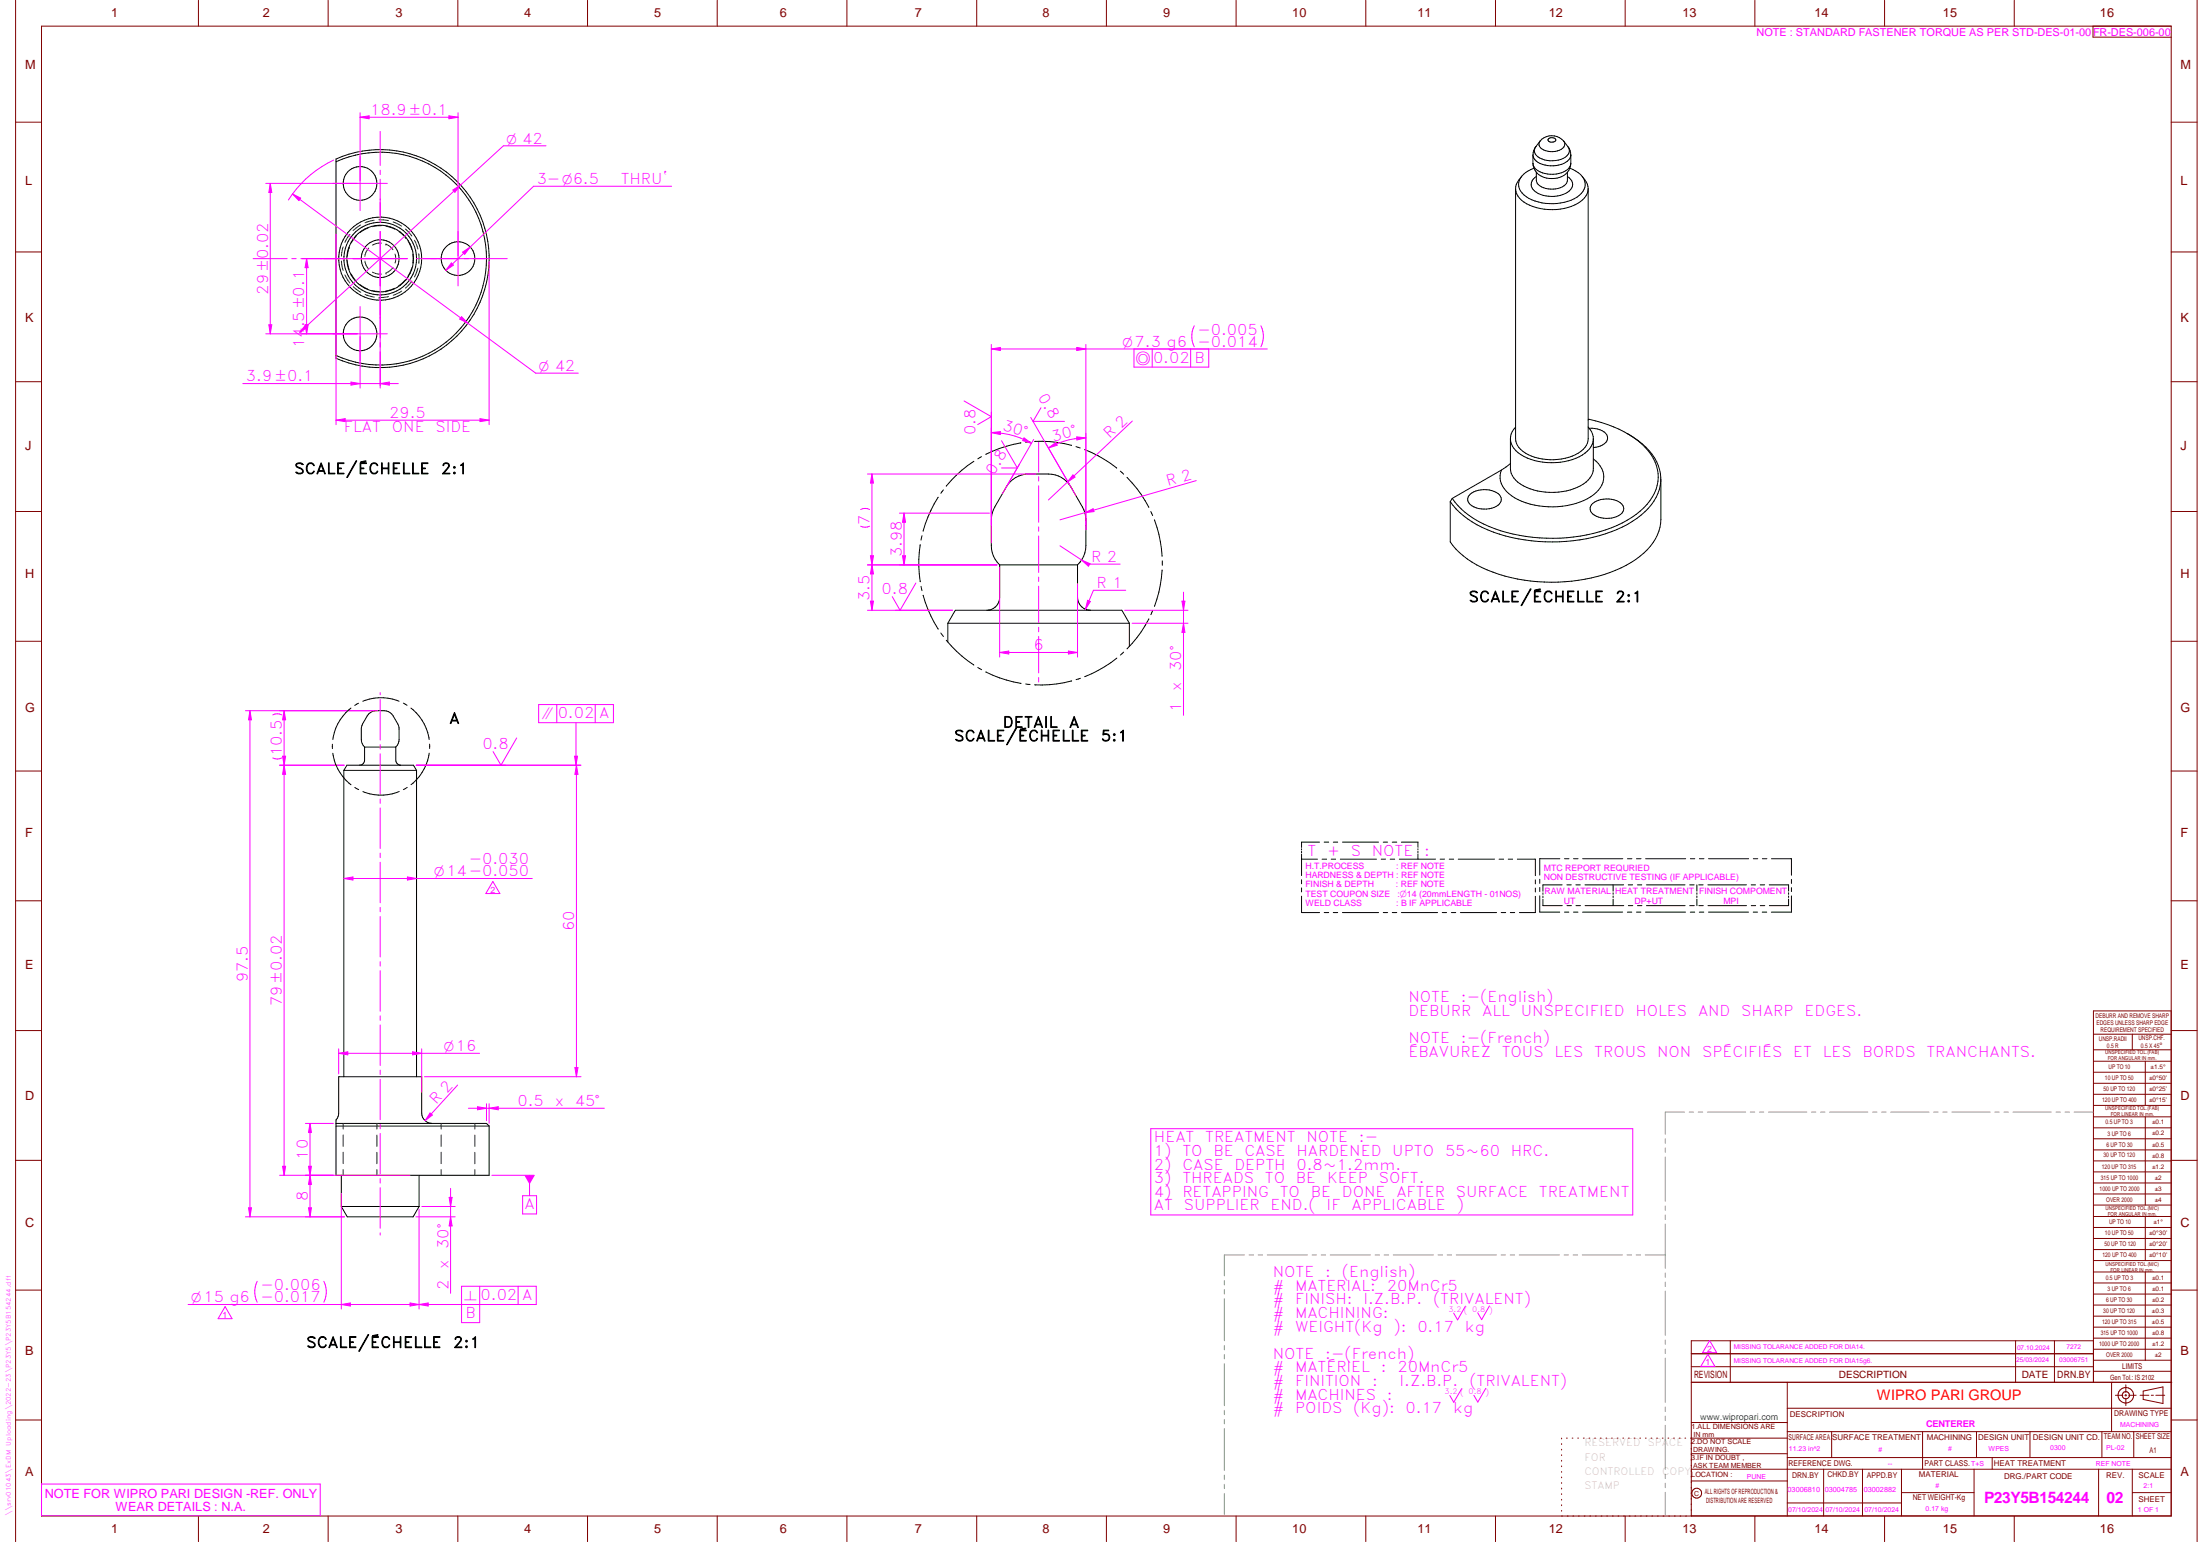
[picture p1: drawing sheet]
<svg xmlns="http://www.w3.org/2000/svg" width="848mm" height="594mm" viewBox="0 0 848 594" stroke-linecap="round" stroke-linejoin="round" font-family="sans-serif">
<g fill="none" stroke="#800000" stroke-width=".39">
<path d="M6 .1v593.9M16 10.1h821v574h-821zM76.5 .1v10M126.5 .1v10M176.5 .1v10M226.5 .1v10M276.5 .1v10M326.5 .1v10M376.5 .1v10M426.5 .1v10M476.5 .1v10M526.5 .1v10"/>
<path d="M576.5 .1v10M626.5 .1v10M676.5 .1v10M726.5 .1v10M776.5 .1v10M806.8 10.1v4.2l30.2 .1M847 .1v593.9M6 47.1h10M837 47.1h10M6 97.1h10M837 97.1h10M6 147.1h10"/>
<path d="M837 147.1h10M6 197.1h10M837 197.1h10M6 247.1h10M837 247.1h10M6 297.1h10M837 297.1h10M6 347h10M837 347h10M6 397h10M807 398.4h30M822 398.4v6.1"/>
<path d="M837 397h10M837 389.5h-30v143.1M807 404.5h30M807 408.9h30M807 413.1h30M807 417.4h30M827 408.9v17M807 421.6h30M807 425.9h30M807 430.3h30M807 434.5h30M807 438.7h30"/>
<path d="M827 430.3v34M6 447h10M807 443h30M807 447.3h30M807 451.5h30M807 455.8h30M807 460h30M837 447h10M807 464.3h30M807 468.7h30M807 472.9h30M807 477.1h30"/>
<path d="M827 468.7v16.9M6 497h10M807 481.4h30M807 485.6h30M807 490.1h30M807 494.3h30M807 498.6h30M827 490.1v33.9M837 497h10M667 516.6v16M777 516.6v16M792 516.6v16"/>
<path d="M807 502.8h30M807 507.1h30M807 511.3h30M807 515.5h30M807 519.8h30M807 516.6h-155v67.5M652 532.6h185.2M652 521.5h155M652 526.5h155M689 532.6v51.4M807 524h30M807 528.3h30"/>
<path d="M814 532.6v19M815.5 537.5h2.8M819.1 537.5h.7M819.5 533.5v2.9M819.5 537.2v.7M819.5 538.7v2.8M820.6 537.5h2.9M825 537.5h3.4M826.2 535.9l7.6-1.6v6.4l-7.6-1.5zM829.3 537.5h.8M831 537.5h3.5M6 547.1h10"/>
<path d="M602 554.1v.3M602 556.2v.3M602 558.3v.3M603.8 554.1h.4M606 554.1h.3M608.2 554.1h.3M610.4 554.1h.3M612.6 554.1h.3M614.7 554.1h.3M616.9 554.1h.3M619.1 554.1h.3M621.2 554.1h.3"/>
<path d="M623.4 554.1h.3M625.6 554.1h.3M627.8 554.1h.3M629.9 554.1h.4M632.1 554.1h.3M634.3 554.1h.3M636.5 554.1h.3M638.6 554.1h.3M640.8 554.1h.3M643 554.1h.3M645.2 554.1h.3M647.3 554.1h.4"/>
<path d="M649.5 554.1h.3M652 548h37M689 542.5h148M689 551.6h148M689 554.1h-37.3M706.1 551.6v10M741.1 551.6v14.4M761.9 551.6v10M782.5 551.6v10M810.3 551.6v10M822.5 551.6v10M837 547.1h10"/>
<path d="M602 560.5v.3M602 562.6v.3M602 564.8v.3M602 566.9v.3M602 569v.3M602 571.2v.3M602 573.3v.4M602 575.5v.3M602 577.6v.3M602 579.8v.3M652 570.6h37M652 560.1h37"/>
<path d="M689 561.6h148M689 579h44M703 566v18M718 566v18M733 575.1h28M733 566v18M761 566v18M768 561.6v4.4M809 566v18M822 566v18M822 575.1h15M837 566h-185"/>
<path d="M76.5 584.1v9.9M126.5 584.1v9.9M176.5 584.1v9.9M226.5 584.1v9.9M276.5 584.1v9.9M326.5 584.1v9.9M376.5 584.1v9.9M426.5 584.1v9.9M476.5 584.1v9.9M526.5 584.1v9.9M576.5 584.1v9.9M602 581.9v.3"/>
<path d="M626.5 584.1v9.9M652 584h185M676.5 584.1v9.9M726.5 584.1v9.9M776.5 584.1v9.9"/>
<circle cx="819.5" cy="537.5" r="2.99"/>
<circle cx="819.5" cy="537.5" r="1.39"/>
<circle cx="654.1" cy="575.3" r="1.9"/>
</g>
<g fill="none" stroke="#f0f" stroke-width=".39">
<path d="M146.6 50.6v13.2M128.3 70.7h21M138.8 60.2v21M146.6 65.6v1.7M146.6 69v15.4M97.6 99.7h13.1M112.5 99.7h1.7M131.3 99.7h-15.3M131.7 99.7h.8M136.1 99.7h21M146.6 84.8v.8M146.6 89.2v21"/>
<path d="M160.6 99.7h.8M161.8 99.7h33.7M176.6 89.2v21M138.8 118.1v21M146.6 113.6v.9M146.6 114.9v15.3M128.3 128.6h21M146.6 132v1.7M146.6 135.5v13.1M146.6 266.8v.9M146.6 269.5v15.6M146.6 286.9v1.7"/>
<path d="M146.6 290.4v15.6M146.6 307.8v1.7M146.6 311.3v15.6M146.6 328.7v1.7M146.6 332.2v15.6M146.6 349.6v1.7M146.6 353.1v15.6M146.6 370.5v1.7M146.6 374v15.6M146.6 391.4v1.7M146.6 394.9v15.6M146.6 412.3v1.7"/>
<path d="M146.6 415.8v15.6M146.6 433.2v1.7M146.6 436.7v15.6M443.6 434.8h185.8v33.3h-185.8zM131.6 459.9v44.4M146.6 454.1v1.7M146.6 457.6v15.6M146.6 475v.8M161.5 465.9v38.4M99.1 493.6a9 9 0 0 0 0 8.1M124.8 493.6a9 9 0 0 1 0 8.1M158.1 502l3.4 .6-3.4 .6z"/>
<path d="M564.9 503.2l-3 5.3-1.5-2.6M574.2 503.1l-3 5.3-1.6-2.6M659 516.5l2.8 4.6h-5.5zM563.5 535l-3.1 5.3-1.5-2.7M572.7 534.9l-3 5.3-1.5-2.7M658.4 521.8l2.7 4.6h-5.4zM16 571.8h107.4v12.2h-107.4z"/>
</g>
<g fill="none" stroke="#949494" stroke-width=".39">
<path d="M641.9 438.7v1.8M649.4 428.5h-7.5v8.5M651.2 428.5h1.7M654.6 428.5h1.8M658.2 428.5h14.7M674.7 428.5h1.7M678.2 428.5h1.7M681.7 428.5h14.8M698.3 428.5h1.7M701.8 428.5h1.7M705.3 428.5h14.7M721.9 428.5h1.7"/>
<path d="M725.3 428.5h1.8M728.9 428.5h14.7M745.4 428.5h1.7M748.9 428.5h1.7M752.4 428.5h14.8M769 428.5h1.7M772.5 428.5h1.7M776 428.5h14.7M792.6 428.5h1.7M796 428.5h1.8M799.5 428.5h7.4M641.9 442.3v1.6"/>
<path d="M641.9 445.8v17M641.9 464.6v1.7M641.9 468.1v1.7M641.9 471.6v17.1M472 493.4v1.6M472 496.8v1.8M479.7 483.5h-7.7v8M481.5 483.5h1.7M485 483.5h1.7M488.5 483.5h15.5M505.8 483.5h1.7M509.3 483.5h1.7"/>
<path d="M512.8 483.5h15.5M530.1 483.5h1.7M533.6 483.5h1.7M537.1 483.5h15.5M554.4 483.5h1.7M557.9 483.5h1.7M561.4 483.5h15.5M578.7 483.5h1.6M582.2 483.5h1.7M585.6 483.5h15.5M603 483.5h1.6M606.4 483.5h1.8"/>
<path d="M609.9 483.5h15.5M627.2 483.5h1.7M630.7 483.5h1.7M634.2 483.5h7.7M641.9 490.4v1.7M641.9 493.9v1.7M641.9 497.4v17.1M472 500.3v16.3M472 518.3v1.8M641.9 516.3v1.6M641.9 519.8v1.7M472 521.8v1.7"/>
<path d="M472 525.4v16.2M641.9 523.2v17.1M472 543.3v1.7M472 546.9v1.7M472 550.3v16.2M641.9 542.1v1.7M641.9 545.6v1.7M641.9 549.1v17M472 568.3v1.8M472 571.8v1.7M472 575.4v8.1M641.9 567.9v1.7"/>
<path d="M641.9 571.4v1.8M641.9 574.9v8.6"/>
</g>
<g fill="none" stroke="#000" stroke-width=".39">
<path d="M590.9 59.7v3.2M592.1 56.4a4.6 4.6 0 0 0-1.1 3.3M593.7 54.4a6 6 0 0 1 9.1 0M597 53.4a1.72 1.72 0 0 1 2.7 .7 1.81 1.81 0 0 1-3-.2zM602.8 54.4l1.6 2.1M602.8 54.4a2.26 2.26 0 0 1-1.6 3.5 6.8 6.8 0 0 1-7.7-1.4 1.84 1.84 0 0 1 .2-2.1l-1.6 2.1M604.4 56.4a4.6 4.6 0 0 1 1.1 3.3M604.4 56.5a2.95 2.95 0 0 1-1.8 4.5 9.3 9.3 0 0 1-10.8-1.7 2.44 2.44 0 0 1 .3-2.8M605.5 59.7v3.2M605.5 59.7h.1M605.5 59.7a5 5 0 0 1-4.6 3.9 10.1 10.1 0 0 1-9.2-2.1l-.8-1.8M129.5 62.3a41 41 0 0 1 58 37.3 41 41 0 0 1-58 37.3"/>
<path d="M129.5 61.3a42 42 0 0 1 59.1 38.4 42 42 0 0 1-59.1 38.3zM584.2 72.7v96.3a7.3 7.3 0 0 0 5 6.2 21.3 21.3 0 0 0 20.2-1.3l.8-.7a5.8 5.8 0 0 0 2-4.2v-96.3M586.5 68a5.9 5.9 0 0 0-1.8 6.7 13 13 0 0 0 10.6 5.9 18.4 18.4 0 0 0 15.6-4.4 5.4 5.4 0 0 0 1.3-3.5M590.9 62.9a5 5 0 0 0 4.7 3.9 10.1 10.1 0 0 0 9.2-2l.7-1.9M591 62.9a6.8 6.8 0 0 0 8.2 5.8l2.8-.7M591.3 64.8a7.9 7.9 0 0 0-5.9 6.2 7.7 7.7 0 0 0 6.3 6.4 19.3 19.3 0 0 0 17.1-2.1 5.1 5.1 0 0 0-.4-8.8l-3.2-1.7M592.2 66.3v3.1a4.5 4.5 0 0 0 4.6 3.4 6.7 6.7 0 0 0 7.3-2.8l.1-3.7M592.2 68a3.3 3.3 0 0 0-1.9 3 3.3 3.3 0 0 0 1.9 3 11.4 11.4 0 0 0 13.3-1 3.2 3.2 0 0 0-1.3-5M605.5 62.9a5.7 5.7 0 0 1-3.5 5.1M610 68a7.3 7.3 0 0 1 2.2 4.7M582.3 178.6l-3.5 2.5M584.2 164.5a6.7 6.7 0 0 0-1.9 4.5"/>
<path d="M612.2 161.8l.4-.3a40.5 40.5 0 0 1 22.7 12.2 15.1 15.1 0 0 1-.4 20.6 41.5 41.5 0 0 1-23.2 11.8 64.9 64.9 0 0 1-41.8-5.2l-5.1-3.5-2.8-2.6-2.2-2.8M612.2 164.5a6.2 6.2 0 0 1-1.2 10 23.9 23.9 0 0 1-25.7 0 7.1 7.1 0 0 1-3-5.5M612.6 165a7.4 7.4 0 0 1 6.8 2.5 3.1 3.1 0 0 1-2.3 4.3l-2.9 .6M614.2 169v11.5a8.5 8.5 0 0 1-6.2 7.2 24.2 24.2 0 0 1-22.9-1.9l-.9-.8a6.7 6.7 0 0 1-1.9-4.5v-11.5M614.2 176.8a8 8 0 0 1 .1 13.8 30.1 30.1 0 0 1-31.6 .4 8.2 8.2 0 0 1-3.9-9.9M627.2 167a23 23 0 0 1 12.9 15.5l.1 17.6a19.4 19.4 0 0 1-9.6 15.5 61.6 61.6 0 0 1-40.5 8.3 51.9 51.9 0 0 1-26-9.7 22.4 22.4 0 0 1-5-5.4v-15.5M559.8 192l-.7 1.3M566.8 190.4a9.4 9.4 0 0 1 11.2 .2 2.78 2.78 0 0 1-1.3 4.5 9.3 9.3 0 0 1-10.4-1.3 2.45 2.45 0 0 1 .5-3.4zM578.8 181.1l-19 10.9M614 194a9.4 9.4 0 0 1 11.2 .2 2.74 2.74 0 0 1-1.2 4.5 9.3 9.3 0 0 1-10.5-1.3 2.5 2.5 0 0 1 .5-3.4zM640.2 185.5a19.8 19.8 0 0 1-9.2 14.2 58.4 58.4 0 0 1-35.2 9 54.5 54.5 0 0 1-31.7-10l-2.8-2.6-2.2-2.8M132.5 296.8h28.1"/>
<path d="M132.5 296.8v118M132.5 296.8l1.2-2h25.7l1.2 2M140.5 287.8v5a1.97 1.97 0 0 1-1.9 2M140.5 287.8h12.1M152.6 287.8v5a1.97 1.97 0 0 0 2 2M152.6 287.8a4.2 4.2 0 0 0 1.2-2.9v-4.7a14.2 14.2 0 0 0-2.8-5.1 4 4 0 0 0-2.9-1.3 6.5 6.5 0 0 0-6 1.3 11.5 11.5 0 0 0-2.7 10.6l1.1 2.1M160.6 296.8v118M129.5 432.8h58l1.1 1M129.5 433.8h59.1M166.5 432.8a4 4 0 0 1-3.9-4v-14h-32v14l-.3 1.4-.8 1.3v21.3h59.1v-19M131.6 452.8v12M161.5 452.8v12"/>
<path d="M131.6 464.8h29.9M131.6 464.8l2.3 4h25.4l2.2-4"/>
<circle cx="138.8" cy="70.7" r="6.5"/>
<circle cx="146.5" cy="99.6" r="12.8"/>
<circle cx="146.5" cy="99.7" r="7.3"/>
<circle cx="146.6" cy="99.6" r="14"/>
<circle cx="146.6" cy="99.6" r="16"/>
<circle cx="176.6" cy="99.7" r="6.5"/>
<circle cx="138.8" cy="128.6" r="6.5"/>
</g>
<g fill="none" stroke="#008000" stroke-width=".39">
<path d="M132.3 95.1l-.7 3.6M134.6 95.3l-.7 3.4M134.6 95.3h.1M134.9 90.3l-1.9 3.1M137.5 90.8l-2.1 2.8M139 86.7l-2.9 2.2M141.9 87.9l-3.1 1.7M142.2 95.6l-1.1 1.6-.5 1.6M144.2 84.8l-3.5 1.1M146.1 84.7l3.6 .3M147 93.7l-2.2 .2-1.2 .5M147 87l-3.4 .3"/>
<path d="M148.8 94.1h.1M148.8 94.1l1.7 1 1 1.1M148.8 87.2l3.3 1.1M151.6 85.5l3.2 1.6M152.3 97.9a5.2 5.2 0 0 1 0 3.4M153.7 89.2l2.6 2.3M156.3 88.3l2.5 2.6M156.3 91.5h.1M157.4 93l1.4 3.2M159.1 98v3.3M159.8 92.5l1.3 3.4M161.4 97.8l.1 3.6"/>
<path d="M131.6 100.6l.7 3.6M133 105.9l1.9 3.2M133.9 100.5l.7 3.4M135.3 105.5l2.1 2.9M136.1 110.4l3 2.2M138.7 109.6l3 1.8M140.7 100.6l.4 1.5 1.1 1.6M140.8 113.5l3.5 1M143.5 111.9l3.4 .4M143.6 104.9l1.2 .5 2.2 .2M146.2 114.6h.1M148.8 112.1h.1"/>
<path d="M148.8 105.2h.1M149.8 114.3l-3.6 .3M151.5 103l-1 1.1-1.7 1.1M152.1 111l-3.3 1.1M154.9 112.1l-3.3 1.6M156.3 107.8l-2.6 2.3M158.8 103.1l-1.5 3.2M158.8 108.3l-2.5 2.7M161.1 103.3l-1.3 3.4M132.3 432.8v2.2M132.3 437.3v4.4M145.3 432.8v2.2"/>
<path d="M145.3 437.3v4.4M170.1 432.8v2.2M170.1 437.3v4.4M183 432.8v2.2M183 437.3v4.4M132.3 443.9v4.4M132.3 450.6v2.2M145.3 443.9v4.5M145.3 450.6v2.2M170.1 443.9v4.4M170.1 450.6v2.2M183 443.9v4.5"/>
<path d="M183 450.6v2.2"/>
</g>
<path d="M158.1 502l3.4 .6-3.4 .6z" fill="#f0f"/>
<path d="M131.6 502.6l3.4-.6v1.2z" fill="none" stroke="#f0f" stroke-width=".39"/>
<path d="M131.6 502.6l3.4-.6v1.2z" fill="#f0f"/>
<path d="M117.7 452.8h10.8M117.7 468.8h15.1M118.9 465.3h1.2l-.6 3.5zM72.5 502.6h89" fill="none" stroke="#f0f" stroke-width=".39"/>
<path d="M118.9 465.3h1.2l-.6 3.5z" fill="#f0f"/>
<path d="M119.5 452.8l.6 3.5h-1.2z" fill="none" stroke="#f0f" stroke-width=".39"/>
<path d="M119.5 452.8l.6 3.5h-1.2z" fill="#f0f"/>
<path d="M117.7 432.8h10.8M119.5 432.8l.6 3.5h-1.2zM117.7 452.8h40.3M119.5 452.8v16" fill="none" stroke="#f0f" stroke-width=".39"/>
<path d="M119.5 432.8l.6 3.5h-1.2z" fill="#f0f"/>
<path d="M118.9 449.3h1.2l-.6 3.5z" fill="none" stroke="#f0f" stroke-width=".39"/>
<path d="M118.9 449.3h1.2l-.6 3.5z" fill="#f0f"/>
<path d="M107.8 294.8h24.9M119.5 432.8v20M107.8 452.8h20.7M108.9 449.3h1.2l-.6 3.5z" fill="none" stroke="#f0f" stroke-width=".39"/>
<path d="M108.9 449.3h1.2l-.6 3.5z" fill="#f0f"/>
<path d="M109.5 294.8l.6 3.5h-1.2z" fill="none" stroke="#f0f" stroke-width=".39"/>
<path d="M109.5 294.8l.6 3.5h-1.2z" fill="#f0f"/>
<path d="M107.8 273.8h37.7M108.6 275.4a3.8 3.8 0 0 0-3.4 0M107.8 294.8h24.9M108.6 292a3.8 3.8 0 0 1-3.4 0M108.9 291.3h1.2l-.6 3.5zM109.5 294.8v158" fill="none" stroke="#f0f" stroke-width=".39"/>
<path d="M108.9 291.3h1.2l-.6 3.5z" fill="#f0f"/>
<path d="M109.5 273.8l.6 3.5h-1.2z" fill="none" stroke="#f0f" stroke-width=".39"/>
<path d="M109.5 273.8l.6 3.5h-1.2z" fill="#f0f"/>
<path d="M94.6 273.8h49.4M96.4 273.8l.5 3.5h-1.1zM109.5 273.8v21M94.6 468.8h38.2" fill="none" stroke="#f0f" stroke-width=".39"/>
<path d="M96.4 273.8l.5 3.5h-1.1z" fill="#f0f"/>
<path d="M95.8 465.3h1.1l-.5 3.5z" fill="none" stroke="#f0f" stroke-width=".39"/>
<path d="M95.8 465.3h1.1l-.5 3.5z" fill="#f0f"/>
<path d="M96.4 273.8v195M204.1 452.8v7.9" fill="none" stroke="#f0f" stroke-width=".39"/>
<path d="M202.1 452.8h4.1l-2.1 3.5z" fill="#f0f"/>
<path d="M176.4 418l-12.5 13.8M165.8 428.8l.9 .8-2.8 2.2zM189.6 452.8h16.3M201.5 460.7h5.3v7h-5.3z" fill="none" stroke="#f0f" stroke-width=".39"/>
<path d="M165.8 428.8l.9 .8-2.8 2.2z" fill="#f0f"/>
<path d="M160.4 294.8h63.6M163.6 414.8h60.4M221.6 411.3h1.2l-.6 3.5z" fill="none" stroke="#f0f" stroke-width=".39"/>
<path d="M221.6 411.3h1.2l-.6 3.5z" fill="#f0f"/>
<path d="M222.2 294.8l.6 3.5h-1.2z" fill="none" stroke="#f0f" stroke-width=".39"/>
<path d="M222.2 294.8l.6 3.5h-1.2z" fill="#f0f"/>
<path d="M222.2 294.8v120M157.1 337.9l3.5 .6-3.5 .5z" fill="none" stroke="#f0f" stroke-width=".39"/>
<path d="M157.1 337.9l3.5 .6-3.5 .5z" fill="#f0f"/>
<path d="M132.5 338.5l3.6-.6v1.1z" fill="none" stroke="#f0f" stroke-width=".39"/>
<path d="M132.5 338.5l3.6-.6v1.1z" fill="#f0f"/>
<path d="M132.5 338.5h72.7M161.5 502.6h16.4" fill="none" stroke="#f0f" stroke-width=".39"/>
<path d="M161.5 502.6l3.6-.6v1.2z" fill="#f0f"/>
<g fill="none" stroke="#f0f" stroke-width=".39">
<path d="M258.9 71.8h-53.2l-33.8 32.3M174 101.3l.8 .9-2.9 1.9zM400.4 170.1v11.8M400.4 183.6v1.7M400.4 187.2v14M400.4 203v1.7M400.4 206.5v14.1M400.4 222.3v1.7M400.4 225.8v14.1M400.4 241.7v1.7M400.4 245.2v14M400.4 261v1.8"/>
<path d="M184.9 495.6v14h-7v-14h28.8v7h-28.8M199.7 495.6v7M161.5 502.6l3.6-.6v1.2z"/>
</g>
<g fill="none" stroke="#000" stroke-width=".39">
<path d="M375.4 177.7l-.1 .1a47.4 47.4 0 0 0-10.6 9.5M378.4 175.9l-1.5 .9M393.6 170.6h-.2a47.3 47.3 0 0 0-13.4 4.4M397 170.2l-1.6 .2M398.8 170.1h.2a46.3 46.3 0 0 1 14.1 1.5M414.8 172.1l1.6 .5M418.1 173.2l.2 .1a48.2 48.2 0 0 1 12.2 7M361.7 191.6l-.1 .1a48.6 48.6 0 0 0-5.7 12.9M363.7 188.7l-1 1.4M431.9 181.5l1.3 1.2M434.4 183.9l.2 .1a44.3 44.3 0 0 1 8.2 11.5M443.6 197.1l.7 1.5"/>
<path d="M354.8 209.8l-.1 .2a45.9 45.9 0 0 0 .1 14.2M355.4 206.4l-.4 1.7M385.4 217.6h30M385.4 217.6v12.5a4.9 4.9 0 0 1-5 5M385.4 217.6a10.1 10.1 0 0 1-3.3-7.3v-10a9.8 9.8 0 0 1 1.4-5l4.4-7.7a9.9 9.9 0 0 1 8.7-5h7.6a9.9 9.9 0 0 1 8.6 5l4.4 7.7a9.8 9.8 0 0 1 1.4 5v10a10.1 10.1 0 0 1-3.2 7.3M415.4 217.6v12.5a5 5 0 0 0 5 5M445 200.3l.1 .1a48.4 48.4 0 0 1 2.9 13.9M448 219.6v.2a44.6 44.6 0 0 1-3 13.8M448.1 216.1v1.7M355 225.9l.4 1.7M355.9 229.3v.1a47.7 47.7 0 0 0 5.8 13M442.9 238.4l-.1 .2a46.3 46.3 0 0 1-8.3 11.4"/>
<path d="M444.3 235.2l-.6 1.6M362.7 243.9l1 1.3M364.8 246.7l.1 .1a48.2 48.2 0 0 0 10.5 9.4M365.4 240.1h70M365.4 240.1v7.3M376.9 257.2l1.5 .8M380 258.9l.2 .1a47.5 47.5 0 0 0 13.4 4.3M430.5 253.5l-.1 .2a47.3 47.3 0 0 1-12.3 7M433.2 251.2l-1.3 1.2M435.4 240.1l-2.9-5h-64.2l-2.9 5M435.4 240.1v8.9M135.3 272.8a18.3 18.3 0 0 0-7 12.1"/>
<path d="M138.2 270.9l-1.5 .9M153.8 270.2a18.5 18.5 0 0 0-14 0M155.5 270.9l1.4 .8M158.4 272.8a18.6 18.6 0 0 1 7 12.1M395.4 263.5l1.7 .2M413.1 262.3l-.2 .1a44.5 44.5 0 0 1-14 1.4M416.5 261.3l-1.7 .5M128.1 286.7v1.7M128.3 290.2a18.5 18.5 0 0 0 7 12.1M165.4 290.2a18.7 18.7 0 0 1-6.9 12.1M165.6 286.7v1.7M136.8 303.4l1.5 .8"/>
<path d="M153.9 304.9a18.2 18.2 0 0 1-14 .1M157 303.4l-1.5 .8"/>
</g>
<path d="M174 101.3l.8 .9-2.9 1.9z" fill="#f0f"/>
<path d="M178.3 97.2l3-2-2.2 2.8z" fill="none" stroke="#f0f" stroke-width=".39"/>
<path d="M178.3 97.2l3-2-2.2 2.8z" fill="#f0f"/>
<path d="M116.5 99.7h29M118.2 99.7l.6 3.4h-1.2zM116.5 128.6h21.3" fill="none" stroke="#f0f" stroke-width=".39"/>
<path d="M118.2 99.7l.6 3.4h-1.2z" fill="#f0f"/>
<path d="M117.6 125.1h1.2l-.6 3.5z" fill="none" stroke="#f0f" stroke-width=".39"/>
<path d="M117.6 125.1h1.2l-.6 3.5z" fill="#f0f"/>
<path d="M118.2 99.7v28.9M146.6 100.7v48.8M138.8 129.7v19.8M146.6 147.8l3.5-.6v1.2z" fill="none" stroke="#f0f" stroke-width=".39"/>
<path d="M146.6 147.8l3.5-.6v1.2z" fill="#f0f"/>
<path d="M135.3 147.2l3.5 .6-3.5 .6z" fill="none" stroke="#f0f" stroke-width=".39"/>
<path d="M135.3 147.2l3.5 .6-3.5 .6z" fill="#f0f"/>
<path d="M138.8 43.4v26.2M138.8 45.2l3.5-.6v1.2zM176.6 43.4v55.2M93.6 147.8h59.9" fill="none" stroke="#f0f" stroke-width=".39"/>
<path d="M138.8 45.2l3.5-.6v1.2z" fill="#f0f"/>
<path d="M173.1 44.6l3.5 .6-3.5 .6z" fill="none" stroke="#f0f" stroke-width=".39"/>
<path d="M173.1 44.6l3.5 .6-3.5 .6z" fill="#f0f"/>
<path d="M138.8 45.2h37.8M102.4 70.7h35.4M104.2 70.7l.6 3.5h-1.2zM102.4 128.6h35.4" fill="none" stroke="#f0f" stroke-width=".39"/>
<path d="M104.2 70.7l.6 3.5h-1.2z" fill="#f0f"/>
<path d="M103.6 125.1h1.2l-.6 3.5z" fill="none" stroke="#f0f" stroke-width=".39"/>
<path d="M103.6 125.1h1.2l-.6 3.5z" fill="#f0f"/>
<path d="M104.2 70.7v57.9M112.7 74.7l93.8 69.1h16.4M112.7 74.7l3.2 1.6-.7 1zM128.6 61.7a41.8 41.8 0 0 0-17.4 15.3" fill="none" stroke="#f0f" stroke-width=".39"/>
<path d="M112.7 74.7l3.2 1.6-.7 1z" fill="#f0f"/>
<path d="M177.9 122l2.5 2.5-3.2-1.6z" fill="none" stroke="#f0f" stroke-width=".39"/>
<path d="M177.9 122l2.5 2.5-3.2-1.6z" fill="#f0f"/>
<path d="M129.5 90.2v73.4M188.6 100.7v62.9M129.5 161.9l3.6-.6v1.1z" fill="none" stroke="#f0f" stroke-width=".39"/>
<path d="M129.5 161.9l3.6-.6v1.1z" fill="#f0f"/>
<path d="M185 161.3l3.6 .6-3.6 .5z" fill="none" stroke="#f0f" stroke-width=".39"/>
<path d="M185 161.3l3.6 .6-3.6 .5z" fill="#f0f"/>
<path d="M129.5 161.9h59.1M436.5 162.2l-32.3 30.4M413.6 183l.8 .8-3 2z" fill="none" stroke="#f0f" stroke-width=".39"/>
<path d="M413.6 183l.8 .8-3 2z" fill="#f0f"/>
<path d="M418.2 197.5l3.2-1.5 .3 1.1zM461.1 185.2l-52.5 15.1" fill="none" stroke="#f0f" stroke-width=".39"/>
<path d="M418.2 197.5l3.2-1.5 .3 1.1z" fill="#f0f"/>
<path d="M403.3 171.1l11.4 19.8M415.1 168.3l3.5 .4-3.5 .8zM418.6 167v35.5" fill="none" stroke="#f0f" stroke-width=".39"/>
<path d="M415.1 168.3l3.5 .4-3.5 .8z" fill="#f0f"/>
<path d="M404.2 172.6l2.8-2.1 .5 1z" fill="none" stroke="#f0f" stroke-width=".39"/>
<path d="M404.2 172.6l2.8-2.1 .5 1z" fill="#f0f"/>
<path d="M382.1 164.9v37.5M394.8 168.7l2.8 2.1-3.3-1zM398.5 169.3l-12 20.8M418.6 168.7a28.4 28.4 0 0 0-14.4 3.9" fill="none" stroke="#f0f" stroke-width=".39"/>
<path d="M394.8 168.7l2.8 2.1-3.3-1z" fill="#f0f"/>
<path d="M382.1 166.7l3.6-.4-.1 1.1z" fill="none" stroke="#f0f" stroke-width=".39"/>
<path d="M382.1 166.7l3.6-.4-.1 1.1z" fill="#f0f"/>
<path d="M382.1 166.7a30.6 30.6 0 0 1 15.5 4.1M433.5 235.1h24.5M455.6 231.6h1.2l-.6 3.5zM436.4 240.1h21.6" fill="none" stroke="#f0f" stroke-width=".39"/>
<path d="M455.6 231.6h1.2l-.6 3.5z" fill="#f0f"/>
<path d="M456.2 240.1l.6 3.5h-1.2z" fill="none" stroke="#f0f" stroke-width=".39"/>
<path d="M456.2 240.1l.6 3.5h-1.2z" fill="#f0f"/>
<path d="M334.4 217.6h49.9M336.1 217.6l.6 3.5h-1.2zM334.4 235.1h32.8M456.2 228.1v47.5" fill="none" stroke="#f0f" stroke-width=".39"/>
<path d="M336.1 217.6l.6 3.5h-1.2z" fill="#f0f"/>
<path d="M335.5 231.6h1.2l-.6 3.5z" fill="none" stroke="#f0f" stroke-width=".39"/>
<path d="M335.5 231.6h1.2l-.6 3.5z" fill="#f0f"/>
<path d="M334.4 182.6h64.9M335.2 196.3a3.8 3.8 0 0 0-3.4 0M334.4 217.6h49.9M335.2 202.7a4.1 4.1 0 0 1-3.4 0M335.5 214.1h1.2l-.6 3.5zM336.1 217.6v17.5" fill="none" stroke="#f0f" stroke-width=".39"/>
<path d="M335.5 214.1h1.2l-.6 3.5z" fill="#f0f"/>
<path d="M336.1 182.6l.6 3.5h-1.2z" fill="none" stroke="#f0f" stroke-width=".39"/>
<path d="M336.1 182.6l.6 3.5h-1.2z" fill="#f0f"/>
<path d="M382.1 134.5l3.6-.6v1.1zM382.1 132.7v76.5M418.6 132.7v71.5M460.4 125.5a9.1 9.1 0 0 0 0 8.1M486.1 125.5a9.1 9.1 0 0 1 0 8.1M336.1 182.6v35" fill="none" stroke="#f0f" stroke-width=".39"/>
<path d="M382.1 134.5l3.6-.6v1.1z" fill="#f0f"/>
<path d="M415.1 133.9l3.5 .6-3.5 .5z" fill="none" stroke="#f0f" stroke-width=".39"/>
<path d="M415.1 133.9l3.5 .6-3.5 .5z" fill="#f0f"/>
<path d="M382.1 134.5h106.4M187.5 425.2v6.6M188.6 425.2v7.6M188.6 427l3.5-.6v1.2z" fill="none" stroke="#f0f" stroke-width=".39"/>
<path d="M188.6 427l3.5-.6v1.2z" fill="#f0f"/>
<path d="M184.1 426.4l3.4 .6-3.4 .6z" fill="none" stroke="#f0f" stroke-width=".39"/>
<path d="M184.1 426.4l3.4 .6-3.4 .6z" fill="#f0f"/>
<path d="M180.6 427h52.4M160.3 468.8h15.2M162.6 464.8h12.9M173.7 468.8l.6 3.5h-1.2z" fill="none" stroke="#f0f" stroke-width=".39"/>
<path d="M173.7 468.8l.6 3.5h-1.2z" fill="#f0f"/>
<path d="M173.1 461.3h1.2l-.6 3.5z" fill="none" stroke="#f0f" stroke-width=".39"/>
<path d="M173.1 461.3h1.2l-.6 3.5z" fill="#f0f"/>
<path d="M419.3 231.3l1 .4-1.9 3zM434 227.4h-12.5l-3.1 7.3M173.7 457.8v40.5" fill="none" stroke="#f0f" stroke-width=".39"/>
<path d="M419.3 231.3l1 .4-1.9 3z" fill="#f0f"/>
<path d="M371.6 154.5l10.5 6-5.2 3.1M382.1 158.8v40.5M401.3 157.1l-3.1 5.2h12.1M386.1 169.8l6.1 10.5h-6.1M393 178.8l-4.5 7.9M397.3 160.8l15 25.9M345.2 235.1h22M353.1 224.6l-6.1 10.5-3-5.2M130.6 404.1v9.7M130.6 405.8l3.5-.6v1.2zM162.6 404.1v16.7" fill="none" stroke="#f0f" stroke-width=".39"/>
<path d="M130.6 405.8l3.5-.6v1.2z" fill="#f0f"/>
<path d="M159 405.2l3.6 .6-3.6 .6z" fill="none" stroke="#f0f" stroke-width=".39"/>
<path d="M159 405.2l3.6 .6-3.6 .6z" fill="#f0f"/>
<path d="M346.7 197.7h34.7M346.7 217.6h37.6M347.9 214.1h1.2l-.6 3.5zM130.6 405.8h54.3" fill="none" stroke="#f0f" stroke-width=".39"/>
<path d="M347.9 214.1h1.2l-.6 3.5z" fill="#f0f"/>
<path d="M348.5 197.7l.6 3.5h-1.2z" fill="none" stroke="#f0f" stroke-width=".39"/>
<path d="M348.5 197.7l.6 3.5h-1.2z" fill="#f0f"/>
<path d="M348.5 197.7v19.9M408.6 210.3l10.8 7h12.4M416.9 215.8l3.3 1.4-.6 .9z" fill="none" stroke="#f0f" stroke-width=".39"/>
<path d="M416.9 215.8l3.3 1.4-.6 .9z" fill="#f0f"/>
<path d="M210.5 56.2h-16.4l-78.5 71.8M117.8 125.2l.8 .9-3 1.9z" fill="none" stroke="#f0f" stroke-width=".39"/>
<path d="M117.8 125.2l.8 .9-3 1.9z" fill="#f0f"/>
<path d="M174.6 73.2l2.9-1.9-2.2 2.8z" fill="none" stroke="#f0f" stroke-width=".39"/>
<path d="M174.6 73.2l2.9-1.9-2.2 2.8z" fill="#f0f"/>
<path d="M222 278.4v16.4M160.4 294.8h34.5M199.2 284.3l-6.1 10.5-3-5.2" fill="none" stroke="#f0f" stroke-width=".39"/>
<path d="M221.5 291.3h1.1l-.6 3.5z" fill="#f0f"/>
<path d="M385.4 218.7v34.5M415.4 224.9v28.3M385.4 251.4l3.5-.6v1.2zM207.6 271.4h28.9v7h-28.9zM214.6 271.4v7M229.4 271.4v7M160.4 294.8h63.4M221.5 291.3h1.1l-.6 3.5z" fill="none" stroke="#f0f" stroke-width=".39"/>
<path d="M385.4 251.4l3.5-.6v1.2z" fill="#f0f"/>
<path d="M411.9 250.8l3.5 .6-3.5 .6z" fill="none" stroke="#f0f" stroke-width=".39"/>
<path d="M411.9 250.8l3.5 .6-3.5 .6z" fill="#f0f"/>
<path d="M437.1 134.5h28.9v6.9h-28.9zM444.2 134.5v6.9M459 134.5v6.9M385.4 251.4h30M190 339.6l2.7 4.7h-5.4zM86.8 503.4l2.7 4.6h-5.4z" fill="none" stroke="#f0f" stroke-width=".39"/>
<g fill="none" stroke="#000" stroke-width=".39">
<path d="M501.7 338.9v1.6M501.7 331h6.2M501.7 327v.5M501.7 328v.5M501.7 329v8.3M508.7 324.4h-7v2.1M509.7 331h1.7M510.5 324.4h1.7M513.2 331h1.7M514 324.4h1.7M516.7 331h13.9M517.5 324.4h13.9"/>
<path d="M532.4 331h1.7M533.2 324.4h1.7M535.9 331h1.7M536.7 324.4h1.7M539.4 331h14M540.2 324.4h6.4v2M546.6 327v.4M546.6 328v.5M546.6 329v2M555.2 331h1.7M558.7 331h1.7M562.1 331h14"/>
<path d="M577.9 331h1.7M581.4 331h1.7M584.9 331h7v6.4M591.9 339v1.5M593.6 338.8v1.5M601.3 330.8h-7.7v6.3M603.1 330.8h1.7M606.6 330.8h1.7M610.1 330.8h15.5M627.4 330.8h1.7M630.9 330.8h1.7M634.4 330.8h15.4"/>
<path d="M651.6 330.8h1.7M655.1 330.8h1.7M658.6 330.8h15.5M675.9 330.8h1.7M679.4 330.8h1.7M682.9 330.8h7.7v6.4M690.6 338.8v1.6M501.7 342.1v1.5M501.7 345.3v6.3h7M510.5 351.6h1.7M514 351.6h1.7M517.5 351.6h13.9"/>
<path d="M533.2 351.6h1.7M536.7 351.6h1.7M540.2 351.6h14M556 351.6h1.7M559.5 351.6h1.7M562.9 351.6h14M578.7 351.6h1.7M582.2 351.6h1.7M591.9 342.1v1.6M591.9 345.3v6.3h-6.2M593.6 341.9v1.6M593.6 345.1v6.3h7.7"/>
<path d="M594.8 346.5v2.4h7.4M594.8 344v.6M594.8 345.2v.6M602.2 340.9h-7.4v2.5M603.1 351.4h1.7M604 340.9h1.7M604.1 348.9h1.6M606.6 351.4h1.7M607.5 340.9h1.7M607.5 348.9h1.8M610.1 351.4h15.4M611 340.9h14.9"/>
<path d="M611 348.9h14.9M621.8 340.9v2.4M621.8 344v.6M621.8 345.2v.6M621.8 346.4v2.5M627.3 351.4h1.7M627.7 340.9h1.7M627.7 348.9h1.7M630.8 351.4h1.7M631.2 340.9h1.7M631.2 348.9h1.7M634.3 351.4h15.5"/>
<path d="M634.7 340.9h14.9M634.7 348.9h14.9M651.3 340.9h1.8M651.4 348.9h1.7M651.6 351.4h1.7M654.1 340.9v2.4M654.1 344v.6M654.1 345.2v.6M654.1 346.4v2.5M654.9 340.9h1.6M654.9 348.9h1.7M655.1 351.4h1.7"/>
<path d="M658.4 340.9h14.8M658.4 348.9h14.9M658.6 351.4h15.4M675 340.9h1.7M675.1 348.9h1.7M675.9 351.4h1.6M678.5 340.9h1.8M678.6 348.9h1.7M679.3 351.4h1.8M682 340.9h7.5v2.4M689.5 344v.6M689.5 345.2v.6"/>
<path d="M689.5 346.4v2.5h-7.4M690.6 342v1.5M690.6 345.1v6.3h-7.8"/>
</g>
<g font-size="6" fill="#f0f">
<text x="764.8" y="578.9">P23Y5B154244</text>
<text x="812.1" y="578.9">02</text>
</g>
<g font-size="5.7" fill="#f0f">
<text x="142.7" y="44.3">18.9±0.1</text>
<text x="206.9" y="70.9">3-O6.5</text>
<text x="239.3" y="70.9">THRU`</text>
<text x="103.3" y="113.5" transform="rotate(-90 103.3 113.5)">29±0.02</text>
<text x="461.6" y="129">-0.005</text>
<text x="117.3" y="134" transform="rotate(-90 117.3 134)">14.5±0.1</text>
<text x="461.6" y="133.6">-0.014</text>
<text x="444.5" y="139.7">0.02 B</text>
<text x="94.8" y="146.9">3.9±0.1</text>
<text x="400" y="153.1" transform="rotate(60 400 153.1)">0.8</text>
<text x="150" y="161">29.5</text>
<text x="132.5" y="166.2">FLAT</text>
<text x="151.1" y="166.2">ONE</text>
<text x="167.9" y="166.2">SIDE</text>
<text x="376" y="167.6" transform="rotate(-90 376 167.6)">0.8</text>
<text x="386.2" y="165.7" transform="rotate(16 386.2 165.7)">30°</text>
<text x="406" y="170.2" transform="rotate(-15 406 170.2)">30°</text>
<text x="427.7" y="169.3" transform="rotate(-43 427.7 169.3)">R 2</text>
<text x="383.3" y="183.4" transform="rotate(-60 383.3 183.4)">0.8</text>
<text x="450.1" y="187.4" transform="rotate(-16 450.1 187.4)">R 2</text>
<text x="335.2" y="202.1" transform="rotate(-90 335.2 202.1)">7</text>
<text x="347.6" y="214.7" transform="rotate(-90 347.6 214.7)">3.98</text>
<text x="420.6" y="216.5">R 2</text>
<text x="422.7" y="226.5">R 1</text>
<text x="335.2" y="231.4" transform="rotate(-90 335.2 231.4)">3.5</text>
<text x="339.9" y="229">0.8</text>
<text x="398.4" y="250.5">6</text>
<text x="455.3" y="258.4" transform="rotate(-90 455.3 258.4)">30°</text>
<text x="455.3" y="266.2" transform="rotate(-90 455.3 266.2)">x</text>
<text x="455.3" y="274.4" transform="rotate(-90 455.3 274.4)">1</text>
<text x="215" y="276.7">0.02 A</text>
<text x="108.6" y="291.4" transform="rotate(-90 108.6 291.4)">10.5</text>
<text x="186" y="288.7">0.8</text>
<text x="504" y="329.6">T</text>
<text x="511.6" y="329.6">+</text>
<text x="520.7" y="329.6">S</text>
<text x="528.8" y="329.6">NOTE</text>
<text x="549" y="329.6">:</text>
<text x="180.7" y="333">-0.030</text>
<text x="221.4" y="358.8" transform="rotate(-90 221.4 358.8)">60</text>
<text x="95.5" y="378.4" transform="rotate(-90 95.5 378.4)">97.5</text>
<text x="108.6" y="387.6" transform="rotate(-90 108.6 387.6)">79±0.02</text>
<text x="542.9" y="386.1">NOTE</text>
<text x="563.1" y="386.1">:-(English)</text>
<text x="542.9" y="391.3">DEBURR</text>
<text x="571.4" y="391.3">ALL</text>
<text x="586.3" y="391.3">UNSPECIFIED</text>
<text x="630.4" y="391.3">HOLES</text>
<text x="654.6" y="391.3">AND</text>
<text x="671.2" y="391.3">SHARP</text>
<text x="695.6" y="391.3">EDGES.</text>
<text x="542.9" y="401.8">NOTE</text>
<text x="563.1" y="401.8">:-(French)</text>
<text x="542.9" y="407.1">ÉBAVUREZ</text>
<text x="578.9" y="407.1">TOUS</text>
<text x="599.2" y="407.1">LES</text>
<text x="614.6" y="407.1">TROUS</text>
<text x="638.8" y="407.1">NON</text>
<text x="656.2" y="407.1">SPÉCIFIÉS</text>
<text x="691.3" y="407.1">ET</text>
<text x="702.7" y="407.1">LES</text>
<text x="718" y="407.1">BORDS</text>
<text x="742.6" y="407.1">TRANCHANTS.</text>
<text x="168.2" y="425.7" transform="rotate(-48 168.2 425.7)">R 2</text>
<text x="199.5" y="426.1">0.5</text>
<text x="213.8" y="426.1">x</text>
<text x="221.6" y="426.1">45°</text>
<text x="444.8" y="440.1">HEAT</text>
<text x="464.6" y="440.1">TREATMENT</text>
<text x="503.6" y="440.1">NOTE</text>
<text x="523.8" y="440.1">:-</text>
<text x="118.6" y="446.8" transform="rotate(-90 118.6 446.8)">10</text>
<text x="444.8" y="445.3">1)</text>
<text x="455.8" y="445.3">TO</text>
<text x="467.7" y="445.3">BE</text>
<text x="479.7" y="445.3">CASE</text>
<text x="499.8" y="445.3">HARDENED</text>
<text x="536.7" y="445.3">UPTO</text>
<text x="557" y="445.3">55~60</text>
<text x="582.4" y="445.3">HRC.</text>
<text x="444.8" y="450.6">2)</text>
<text x="444.8" y="455.8">3)</text>
<text x="455.8" y="450.6">CASE</text>
<text x="455.8" y="455.8">THREADS</text>
<text x="475.9" y="450.6">DEPTH</text>
<text x="487.6" y="455.8">TO</text>
<text x="499.6" y="455.8">BE</text>
<text x="499.8" y="450.6">0.8~1.2mm.</text>
<text x="511.5" y="455.8">KEEP</text>
<text x="531.5" y="455.8">SOFT.</text>
<text x="444.8" y="461.1">4)</text>
<text x="455.8" y="461.1">RETAPPING</text>
<text x="493.4" y="461.1">TO</text>
<text x="505.3" y="461.1">BE</text>
<text x="517.3" y="461.1">DONE</text>
<text x="538.3" y="461.1">AFTER</text>
<text x="561.2" y="461.1">SURFACE</text>
<text x="593.3" y="461.1">TREATMENT</text>
<text x="118.6" y="462.8" transform="rotate(-90 118.6 462.8)">8</text>
<text x="202.2" y="465.9">A</text>
<text x="444.8" y="466.3">AT</text>
<text x="456.4" y="466.3">SUPPLIER</text>
<text x="489.7" y="466.3">END.(</text>
<text x="511.4" y="466.3">IF</text>
<text x="521" y="466.3">APPLICABLE</text>
<text x="561.6" y="466.3">)</text>
<text x="172.8" y="481.1" transform="rotate(-90 172.8 481.1)">30°</text>
<text x="172.8" y="488.9" transform="rotate(-90 172.8 488.9)">x</text>
<text x="490.6" y="492">NOTE</text>
<text x="510.8" y="492">:</text>
<text x="517.3" y="492">(English)</text>
<text x="100.4" y="497.2">-0.006</text>
<text x="172.8" y="497" transform="rotate(-90 172.8 497)">2</text>
<text x="490.6" y="497.2">#</text>
<text x="499.2" y="497.2">MATERIAL:</text>
<text x="534.7" y="497.2">20MnCr5</text>
<text x="100.4" y="501.7">-0.017</text>
<text x="185.3" y="500.8">0.02 A</text>
<text x="490.6" y="502.5">#</text>
<text x="499.2" y="502.5">FINISH:</text>
<text x="525.6" y="502.5">I.Z.B.P.</text>
<text x="552.4" y="502.5">(TRIVALENT)</text>
<text x="179.5" y="507.8">B</text>
<text x="490.6" y="507.7">#</text>
<text x="499.2" y="507.7">MACHINING:</text>
<text x="490.6" y="513">#</text>
<text x="499.2" y="513">WEIGHT(Kg</text>
<text x="537.2" y="513">):</text>
<text x="546.4" y="513">0.17</text>
<text x="564.7" y="513">kg</text>
<text x="490.6" y="523.5">NOTE</text>
<text x="510.8" y="523.5">:-(French)</text>
<text x="490.6" y="528.7">#</text>
<text x="490.6" y="534">#</text>
<text x="499.2" y="534">FINITION</text>
<text x="499.2" y="528.7">MATÉRIEL</text>
<text x="529" y="534">:</text>
<text x="532.3" y="528.7">:</text>
<text x="538.7" y="528.7">20MnCr5</text>
<text x="539.5" y="534">I.Z.B.P.</text>
<text x="566.4" y="534">(TRIVALENT)</text>
<text x="490.6" y="539.2">#</text>
<text x="499.2" y="539.2">MACHINES</text>
<text x="534.7" y="539.2">:</text>
<text x="490.6" y="544.5">#</text>
<text x="499.2" y="544.5">POIDS</text>
<text x="521.7" y="544.5">(Kg):</text>
<text x="541.9" y="544.5">0.17</text>
<text x="560.1" y="544.5">kg</text>
</g>
<g font-size="5.7">
<text x="113.5" y="182.6">SCALE/ÉCHELLE</text>
<text x="170" y="182.6">2:1</text>
<text x="566.1" y="231.9">SCALE/ÉCHELLE</text>
<text x="622.7" y="231.9">2:1</text>
<text x="173.2" y="278.8">A</text>
<text x="386.5" y="280.3">DETAIL</text>
<text x="412.1" y="280.3">A</text>
<text x="367.8" y="285.5">SCALE/ÉCHELLE</text>
<text x="424.4" y="285.5">5:1</text>
<text x="118.1" y="519.2">SCALE/ÉCHELLE</text>
<text x="174.6" y="519.2">2:1</text>
</g>
<text font-size="5.6" fill="#f00" x="723.5" y="539.3">WIPRO PARI GROUP</text>
<g font-size="5.4" fill="#f0f">
<text x="195.3" y="55.3">O 42</text>
<text x="432.7" y="133.6">O7.3 g6</text>
<text x="207.7" y="142.9">O 42</text>
<text x="437.8" y="139.7">a</text>
<text x="208.9" y="276.7">i</text>
<text x="167.4" y="337.6">O14-0.050</text>
<text x="171.1" y="405">O16</text>
<text x="73.7" y="501.7">O15 g6</text>
<text x="179" y="500.8">n</text>
</g>
<g font-size="4.9" fill="#800000">
<text x="42.9" y="6.6">1</text>
<text x="101.3" y="6.7">2</text>
<text x="152.5" y="6.7">3</text>
<text x="202.1" y="6.7">4</text>
<text x="252.1" y="6.7">5</text>
<text x="300.6" y="6.7">6</text>
<text x="352.6" y="6.7">7</text>
<text x="401.9" y="6.7">8</text>
<text x="448.4" y="6.7">9</text>
<text x="498.1" y="6.7">10</text>
<text x="546.4" y="6.7">11</text>
<text x="597" y="6.7">12</text>
<text x="648.5" y="6.6">13</text>
<text x="699.4" y="6.6">14</text>
<text x="749" y="6.7">15</text>
<text x="809.5" y="6.6">16</text>
<text x="9.7" y="26.7">M</text>
<text x="840.6" y="26.7">M</text>
<text x="9.7" y="71.4">L</text>
<text x="840.6" y="71.4">L</text>
<text x="9.7" y="124.2">K</text>
<text x="840.6" y="124.2">K</text>
<text x="9.7" y="173.4">J</text>
<text x="840.6" y="173.4">J</text>
<text x="9.7" y="222.7">H</text>
<text x="840.6" y="222.7">H</text>
<text x="9.7" y="274.3">G</text>
<text x="840.6" y="274.3">G</text>
<text x="9.7" y="322.6">F</text>
<text x="840.6" y="322.6">F</text>
<text x="9.7" y="373.3">E</text>
<text x="840.6" y="373.3">E</text>
<text x="9.7" y="423.8">D</text>
<text x="840.6" y="423.8">D</text>
<text x="9.7" y="472.8">C</text>
<text x="840.6" y="472.8">C</text>
<text x="9.7" y="522.1">B</text>
<text x="840.6" y="522.1">B</text>
<text x="9.7" y="568.7">A</text>
<text x="840.6" y="568.7">A</text>
<text x="42.9" y="590.6">1</text>
<text x="101.3" y="590.7">2</text>
<text x="152.5" y="590.7">3</text>
<text x="202.1" y="590.7">4</text>
<text x="252.1" y="590.7">5</text>
<text x="300.6" y="590.7">6</text>
<text x="352.6" y="590.7">7</text>
<text x="401.9" y="590.7">8</text>
<text x="448.4" y="590.7">9</text>
<text x="498.1" y="590.7">10</text>
<text x="546.4" y="590.7">11</text>
<text x="597" y="590.7">12</text>
<text x="648.5" y="590.6">13</text>
<text x="699.4" y="590.5">14</text>
<text x="749" y="590.7">15</text>
<text x="809.5" y="590.5">16</text>
</g>
<g font-size="4.9" fill="#f0f">
<text x="17.2" y="577">NOTE FOR WIPRO PARI DESIGN -REF. ONLY</text>
<text x="44.5" y="582.3">WEAR DETAILS : N.A.</text>
</g>
<text font-size="4.2" fill="#f0f" x="677.1" y="13.9">NOTE : STANDARD FASTENER TORQUE AS PER STD-DES-01-00FR-DES-006-00</text>
<g font-size="3.9" fill="#800000">
<text x="653" y="530.9">REVISION</text>
<text x="708.9" y="530.9">DESCRIPTION</text>
<text x="779.4" y="530.9">DATE</text>
<text x="793.1" y="530.9">DRN.BY</text>
</g>
<g font-size="3.9" fill="#c0c0c0">
<text x="610.8" y="557.1">RESERVED</text>
<text x="635.2" y="557.1">SPACE</text>
<text x="610.8" y="562.7">FOR</text>
<text x="610.8" y="568.3">CONTROLLED</text>
<text x="640.7" y="568.3">COPY</text>
<text x="610.8" y="573.8">STAMP</text>
</g>
<text font-size="3.6" fill="#f0f" x="742.5" y="549.8">CENTERER</text>
<text font-size="3.5" fill="#00f" x="655.4" y="547.1">www.wipropari.com</text>
<g font-size="3.4" fill="#f0f">
<text x="503.2" y="334.6">H.T.PROCESS</text>
<text x="538.2" y="334.6">: REF NOTE</text>
<text x="595.2" y="335.6">MTC REPORT REQURIED</text>
<text x="503.2" y="338.2">HARDNESS &amp; DEPTH : REF NOTE</text>
<text x="503.2" y="341.8">FINISH &amp; DEPTH</text>
<text x="538.1" y="341.8">: REF NOTE</text>
<text x="595.2" y="339.2">NON DESTRUCTIVE TESTING (IF APPLICABLE)</text>
<text x="189.1" y="343.9">2</text>
<text x="503.2" y="345.4">TEST COUPON SIZE</text>
<text x="538.7" y="345.4">:O14 (20mmLENGTH - 01NOS)</text>
<text x="595.4" y="344.6">RAW MATERIAL HEAT TREATMENT FINISH COMPOMENT</text>
<text x="503.2" y="349">WELD CLASS</text>
<text x="538.2" y="349">: B IF APPLICABLE</text>
<text x="602.9" y="348.1">UT</text>
<text x="630.1" y="348.1">DP+UT</text>
<text x="664.4" y="348.1">MPI</text>
<text x="85.8" y="507.7">1</text>
<text x="658.1" y="520.8">2</text>
<text x="657.4" y="526.1">1</text>
</g>
<g font-size="3.1" fill="#800000">
<text x="818.1" y="527.3">LIMITS</text>
<text x="815" y="545.5">DRAWING TYPE</text>
<text x="690" y="546.1">DESCRIPTION</text>
<text x="689.5" y="554.6">SURFACE AREA</text>
<text x="706.2" y="554.6">SURFACE TREATMENT</text>
<text x="742.7" y="554.6">MACHINING</text>
<text x="762.5" y="554.6">DESIGN UNIT</text>
<text x="783.6" y="554.6">DESIGN UNIT CD.</text>
<text x="811" y="554.4">TEAM NO.</text>
<text x="823.3" y="554.5">SHEET SIZE</text>
<text x="828.6" y="559.9">A1</text>
<text x="689.4" y="564.9">REFERENCE DWG.</text>
<text x="690.8" y="569.3">DRN.BY</text>
<text x="704.4" y="569.2">CHKD.BY</text>
<text x="719.6" y="569.3">APPD.BY</text>
<text x="739.7" y="569.1">MATERIAL</text>
<text x="741.8" y="564.7">PART CLASS.</text>
<text x="768.6" y="564.7">HEAT TREATMENT</text>
<text x="772.5" y="569.7">DRG./PART CODE</text>
<text x="811.9" y="569.3">REV.</text>
<text x="824.4" y="569.4">SCALE</text>
<text x="737.3" y="578">NET WEIGHT-Kg</text>
<text x="824.4" y="578.5">SHEET</text>
</g>
<text font-size="3" fill="#800000" x="832.4" y="403.9">°</text>
<g font-size="2.8" fill="#f0f">
<text x="558.3" y="505.4">3.2 ( 0.8 )</text>
<text x="556.9" y="537.2">3.2 ( 0.8 )</text>
<text x="689.1" y="575">03006810</text>
<text x="703.4" y="574.9">03004785</text>
<text x="718.4" y="575">03002882</text>
</g>
<g font-size="2.8" fill="#800000">
<text x="813.4" y="531.5">Gen Tol.: IS 2102</text>
<text x="652.1" y="550.4">1.ALL DIMENSIONS ARE</text>
<text x="652" y="556.4">2.DO NOT SCALE</text>
<text x="652" y="562.5">3.IF IN DOUBT ,</text>
<text x="652" y="569.2">LOCATION :</text>
<text x="657.2" y="575.8">ALL RIGHTS OF REPRODUCTION &amp;</text>
<text x="657.7" y="579.2">DISTRIBUTION ARE RESERVED</text>
</g>
<g font-size="2.7" fill="#f0f">
<text x="817.3" y="549.9">MACHINING</text>
<text x="689.6" y="559.1">11.23 in^2</text>
<text x="724.1" y="559.2">#</text>
<text x="751" y="559.1">#</text>
<text x="766.6" y="559">WPES</text>
<text x="790.3" y="558.8">0300</text>
<text x="811.9" y="558.8">PL-02</text>
<text x="673.4" y="569.6">PUNE</text>
<text x="727.8" y="564.9">--</text>
<text x="759.8" y="564.9">T+S</text>
<text x="807.9" y="564.9">REF NOTE</text>
<text x="746.1" y="573.2">#</text>
<text x="826.3" y="573.4">2:1</text>
<text x="689.4" y="582.4">07/10/2024</text>
<text x="703.7" y="582.5">07/10/2024</text>
<text x="718.7" y="582.6">07/10/2024</text>
<text x="742.3" y="582.2">0.17 kg</text>
<text x="824.1" y="582.4">1 OF 1</text>
</g>
<g font-size="2.7" fill="#800000">
<text x="652.9" y="553.5">IN mm</text>
<text x="652.7" y="559.5">DRAWING.</text>
<text x="652.7" y="565.5">ASK TEAM MEMBER</text>
<text x="653.1" y="576.3">C</text>
</g>
<g font-size="2.5" fill="#800000">
<text x="807.8" y="392">DEBURR AND REMOVE SHARP</text>
<text x="808.2" y="394.8">EDGES UNLESS SHARP EDGE</text>
<text x="809.1" y="400.9">UNSP.RADII</text>
<text x="809.8" y="397.6">REQUIREMENT SPECIFIED</text>
<text x="824.4" y="400.7">UNSP.CHF.</text>
<text x="812.2" y="403.6">0.5 R</text>
<text x="825.3" y="403.9">0.5 X 45</text>
<text x="812.8" y="411.8">UP TO 10</text>
<text x="829.1" y="411.9">±1.5°</text>
<text x="811.4" y="416.1">10 UP TO 50</text>
<text x="828.5" y="416.1">±0°50'</text>
<text x="810.4" y="424.5">120 UP TO 400</text>
<text x="810.9" y="420.3">50 UP TO 120</text>
<text x="828.5" y="424.5">±0°15'</text>
<text x="828.5" y="420.3">±0°25'</text>
<text x="811.7" y="433.2">0.5 UP TO 3</text>
<text x="812.5" y="437.5">3 UP TO 6</text>
<text x="829.6" y="437.4">±0.2</text>
<text x="829.6" y="433.2">±0.1</text>
<text x="812" y="441.7">6 UP TO 30</text>
<text x="829.6" y="441.7">±0.5</text>
<text x="810.9" y="445.9">30 UP TO 120</text>
<text x="829.6" y="446">±0.8</text>
<text x="809.9" y="454.4">315 UP TO 1000</text>
<text x="810.3" y="450.2">120 UP TO 315</text>
<text x="829.6" y="450.2">±1.2</text>
<text x="830.7" y="454.4">±2</text>
<text x="809.4" y="458.7">1000 UP TO 2000</text>
<text x="830.6" y="458.7">±3</text>
<text x="811.9" y="463">OVER 2000</text>
<text x="830.7" y="463">±4</text>
<text x="813.1" y="471.6">UP TO 10</text>
<text x="830.1" y="471.6">±1°</text>
<text x="811.4" y="475.9">10 UP TO 50</text>
<text x="828.5" y="475.9">±0°30'</text>
<text x="810.4" y="484.4">120 UP TO 400</text>
<text x="811.2" y="480.1">50 UP TO 120</text>
<text x="828.5" y="484.4">±0°10'</text>
<text x="828.5" y="480.1">±0°20'</text>
<text x="811.7" y="493">0.5 UP TO 3</text>
<text x="812.4" y="497.2">3 UP TO 6</text>
<text x="829.6" y="497.3">±0.1</text>
<text x="829.6" y="493">±0.1</text>
<text x="811.9" y="501.5">6 UP TO 30</text>
<text x="829.6" y="501.5">±0.2</text>
<text x="810.8" y="505.8">30 UP TO 120</text>
<text x="829.6" y="505.8">±0.3</text>
<text x="809.8" y="514.3">315 UP TO 1000</text>
<text x="810.3" y="510.1">120 UP TO 315</text>
<text x="829.6" y="510">±0.5</text>
<text x="829.6" y="514.3">±0.8</text>
<text x="809.2" y="518.5">1000 UP TO 2000</text>
<text x="829.6" y="518.5">±1.2</text>
<text x="811.9" y="522.8">OVER 2000</text>
<text x="830.6" y="522.7">±2</text>
</g>
<g font-size="2.5" fill="#f0f">
<text x="668.4" y="519.9">MISSING TOLARANCE ADDED FOR DIA14.</text>
<text x="777.5" y="520">07.10.2024</text>
<text x="796.6" y="519.9">7272</text>
<text x="668.4" y="524.9">MISSING TOLARANCE ADDED FOR DIA15g6.</text>
<text x="777.2" y="524.8">25/03/2024</text>
<text x="793.8" y="524.8">03006751</text>
</g>
<g font-size="2.4" fill="#f0f">
<text x="4.1" y="556.9" transform="rotate(-90 4.1 556.9)">Uploading\2022-23\P23Y5\P23Y5B154244.dft</text>
<text x="4.1" y="584.1" transform="rotate(-90 4.1 584.1)">\\srv01043\ExDM</text>
</g>
<g font-size="2.1" fill="#800000">
<text x="811.5" y="406.1">UNSPECIFIED TOL.(FAB)</text>
<text x="812.5" y="408.5">FOR ANGULAR IN mm.</text>
<text x="811.6" y="427.7">UNSPECIFIED TOL.(FAB)</text>
<text x="813.6" y="430.1">FOR LINEAR IN mm.</text>
<text x="811.7" y="466.1">UNSPECIFIED TOL.(M/C)</text>
<text x="812.5" y="468.5">FOR ANGULAR IN mm.</text>
<text x="811.7" y="487.6">UNSPECIFIED TOL.(M/C)</text>
<text x="813.6" y="489.9">FOR LINEAR IN mm.</text>
</g>
</svg>
